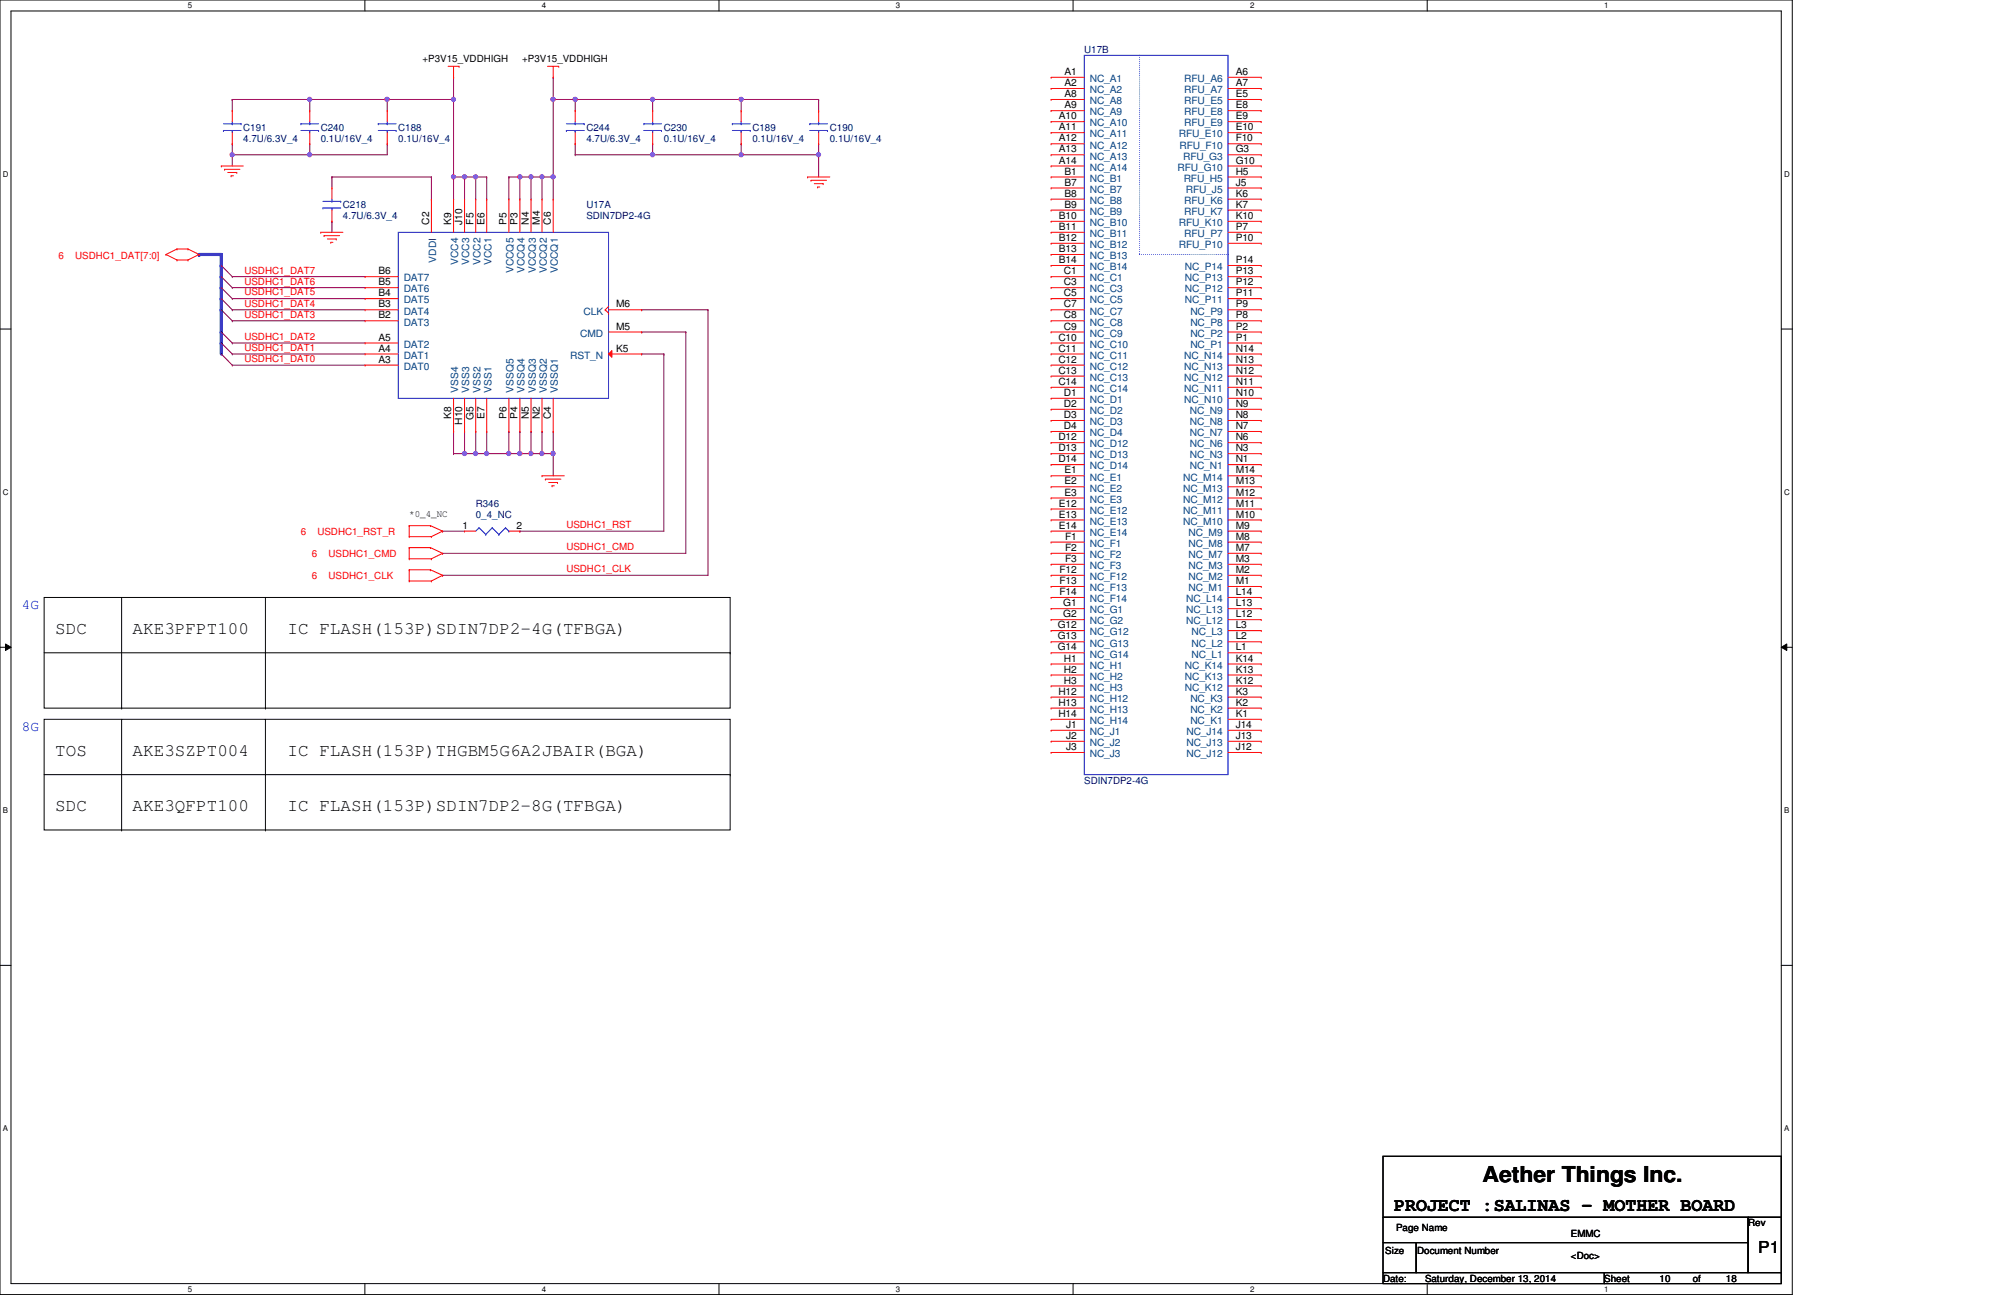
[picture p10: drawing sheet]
<svg xmlns="http://www.w3.org/2000/svg" width="432mm" height="279mm" viewBox="0 0 432 279" stroke-linecap="round" stroke-linejoin="round" font-family="sans-serif">
<path d="M0 0h386.8v279.3h-386.8zM2.4 2.4h382v274.5h-382z" fill="none" stroke="#000" stroke-width=".22"/>
<g fill="#fff">
<path d="M40.6 .3h.9v1.9h-.9z"/>
<path d="M40.6 277.2h.9v1.9h-.9z"/>
</g>
<path d="M78.7 0v2.4M78.7 276.9v2.4" fill="none" stroke="#000" stroke-width=".22"/>
<g fill="#fff">
<path d="M116.9 .3h1v1.9h-1z"/>
<path d="M116.9 277.2h1v1.9h-1z"/>
</g>
<path d="M155.2 0v2.4M155.2 276.9v2.4" fill="none" stroke="#000" stroke-width=".22"/>
<g fill="#fff">
<path d="M193.3 .3h1v1.9h-1z"/>
<path d="M193.3 277.2h1v1.9h-1z"/>
</g>
<path d="M231.6 0v2.4M231.6 276.9v2.4" fill="none" stroke="#000" stroke-width=".22"/>
<g fill="#fff">
<path d="M269.7 .3h1v1.9h-1z"/>
<path d="M269.7 277.2h1v1.9h-1z"/>
</g>
<path d="M308 0v2.4M308 276.9v2.4" fill="none" stroke="#000" stroke-width=".22"/>
<g fill="#fff">
<path d="M346.2 .3h.9v1.9h-.9z"/>
<path d="M346.2 277.2h.9v1.9h-.9z"/>
<path d="M.6 36.7h1.2v1.9h-1.2z"/>
<path d="M385 36.7h1.2v1.9h-1.2z"/>
<path d="M.6 105.3h1.2v1.9h-1.2z"/>
<path d="M385 105.3h1.2v1.9h-1.2z"/>
</g>
<path d="M0 71h2.4M384.4 71h2.4" fill="none" stroke="#000" stroke-width=".22"/>
<g fill="#fff">
<path d="M.6 173.9h1.1v2h-1.1z"/>
<path d="M385 173.9h1.1v2h-1.1z"/>
</g>
<path d="M0 139.7h2.4M1.2 138.9l1.2 .8-1.2 .6zM384.4 139.7l1.2-.8v1.4zM384.4 139.7h2.4" fill="none" stroke="#000" stroke-width=".22"/>
<path d="M1.2 138.9l1.2 .8-1.2 .6zM384.4 139.7l1.2-.8v1.4z" fill="#000"/>
<g fill="#fff">
<path d="M.6 242.6h1.1v1.9h-1.1z"/>
<path d="M385 242.6h1.1v1.9h-1.1z"/>
</g>
<g fill="none" stroke="#000" stroke-width=".22">
<path d="M9.5 128.9h148.1v23.9h-148.1zM26.2 128.9v23.9M57.3 128.9v23.9M9.5 155.2h148.1v23.9h-148.1zM9.5 140.8h148.1M26.2 152.8h.1M26.2 155.2v23.9M57.3 152.8h.1M57.3 155.2v23.9M157.6 140.8h.1M9.5 167.1h148.1M26.2 179.1h.1"/>
<path d="M57.3 179.1h.1M157.6 167.1h.1M0 208.3h2.4M384.4 208.3h2.4"/>
</g>
<path d="M97.9 38.2h.1M97.9 38.2v4.8M100.2 38.2h.1M100.2 38.2v4.8M102.7 38.2h.1M102.7 38.2v4.8M105 38.2h.1M105 38.2v4.8M109.8 38.2h.1M109.8 38.2v4.8M112.2 38.2h.1M112.2 38.2v4.8" fill="none" stroke="#800040" stroke-width=".22"/>
<circle cx="112.2" cy="38.2" r=".46" fill="#f0f"/>
<circle cx="112.2" cy="38.2" r=".46" fill="none" stroke="#f0f" stroke-width=".22"/>
<path d="M114.6 38.2h.1M114.6 38.2v4.8" fill="none" stroke="#800040" stroke-width=".22"/>
<circle cx="114.6" cy="38.2" r=".45" fill="#f0f"/>
<circle cx="114.6" cy="38.2" r=".45" fill="none" stroke="#f0f" stroke-width=".22"/>
<path d="M117 38.2h.1M117 38.2v4.8" fill="none" stroke="#800040" stroke-width=".22"/>
<circle cx="116.9" cy="38.2" r=".45" fill="#f0f"/>
<circle cx="116.9" cy="38.2" r=".45" fill="none" stroke="#f0f" stroke-width=".22"/>
<path d="M97.9 38.2h.1M97.9 38.2h2.3M119.4 38.2h.1M119.4 38.2v4.8" fill="none" stroke="#800040" stroke-width=".22"/>
<circle cx="100.2" cy="38.2" r=".46" fill="#f0f"/>
<circle cx="100.2" cy="38.2" r=".46" fill="none" stroke="#f0f" stroke-width=".22"/>
<circle cx="97.8" cy="38.2" r=".45" fill="#f0f"/>
<circle cx="97.8" cy="38.2" r=".45" fill="none" stroke="#f0f" stroke-width=".22"/>
<path d="M100.2 38.2h.1M100.2 38.2h2.5" fill="none" stroke="#800040" stroke-width=".22"/>
<circle cx="102.6" cy="38.2" r=".45" fill="#f0f"/>
<circle cx="102.6" cy="38.2" r=".45" fill="none" stroke="#f0f" stroke-width=".22"/>
<g fill="none" stroke="#800040" stroke-width=".22">
<path d="M97.9 16.7h.1M97.9 16.7v4.8M119.4 16.7h.1M119.4 16.7v4.8M102.7 38.2h.1M102.7 38.2h2.3M109.8 38.2h.1M109.8 38.2h9.6M112.2 38.2h.1M114.6 38.2h.1M117 38.2h.1M119.4 21.5h.1"/>
<path d="M119.4 21.5h4.7"/>
</g>
<circle cx="124.1" cy="21.4" r=".46" fill="#f0f"/>
<circle cx="124.1" cy="21.4" r=".46" fill="none" stroke="#f0f" stroke-width=".22"/>
<path d="M119.4 21.5h.1M119.4 21.5v16.7" fill="none" stroke="#800040" stroke-width=".22"/>
<circle cx="119.3" cy="38.2" r=".46" fill="#f0f"/>
<circle cx="119.3" cy="38.2" r=".46" fill="none" stroke="#f0f" stroke-width=".22"/>
<circle cx="119.3" cy="21.4" r=".46" fill="#f0f"/>
<circle cx="119.3" cy="21.4" r=".46" fill="none" stroke="#f0f" stroke-width=".22"/>
<path d="M140.8 21.5h.1M140.8 21.5h35.9M140.8 21.5v2.4M159.9 21.5h.1M159.9 21.5v2.4M176.7 21.5h.1M176.7 21.5v2.4" fill="none" stroke="#800040" stroke-width=".22"/>
<circle cx="159.9" cy="21.4" r=".46" fill="#f0f"/>
<circle cx="159.9" cy="21.4" r=".46" fill="none" stroke="#f0f" stroke-width=".22"/>
<circle cx="140.8" cy="21.4" r=".45" fill="#f0f"/>
<circle cx="140.8" cy="21.4" r=".45" fill="none" stroke="#f0f" stroke-width=".22"/>
<path d="M50.1 21.5h.1M50.1 21.5h16.7M124.1 21.5h.1M124.1 21.5v2.4M124.1 21.5h16.7" fill="none" stroke="#800040" stroke-width=".22"/>
<circle cx="66.8" cy="21.4" r=".45" fill="#f0f"/>
<circle cx="66.8" cy="21.4" r=".45" fill="none" stroke="#f0f" stroke-width=".22"/>
<path d="M97.9 21.5h.1M97.9 21.5v16.7" fill="none" stroke="#800040" stroke-width=".22"/>
<circle cx="97.8" cy="21.4" r=".45" fill="#f0f"/>
<circle cx="97.8" cy="21.4" r=".45" fill="none" stroke="#f0f" stroke-width=".22"/>
<path d="M50.1 21.5h.1M50.1 21.5v2.4M66.8 21.5h.1M66.8 21.5v2.4M66.8 21.5h16.8" fill="none" stroke="#800040" stroke-width=".22"/>
<circle cx="83.5" cy="21.4" r=".46" fill="#f0f"/>
<circle cx="83.5" cy="21.4" r=".46" fill="none" stroke="#f0f" stroke-width=".22"/>
<g fill="none" stroke="#800040" stroke-width=".22">
<path d="M50.1 31h.1M50.1 31v2.4M66.8 31h.1M66.8 31v2.4M83.6 21.5h.1M83.6 31h.1M83.6 21.5v2.4M83.6 31v2.4M83.6 21.5h14.3M124.1 31h.1M124.1 33.4h.1M124.1 31v2.4"/>
<path d="M140.8 31h.1M140.8 33.4h.1M140.8 31v2.4M159.9 31h.1M159.9 31v2.4h-35.8M176.7 31h.1M176.7 31v2.4"/>
</g>
<circle cx="159.9" cy="33.4" r=".46" fill="#f0f"/>
<circle cx="159.9" cy="33.4" r=".46" fill="none" stroke="#f0f" stroke-width=".22"/>
<circle cx="140.8" cy="33.4" r=".45" fill="#f0f"/>
<circle cx="140.8" cy="33.4" r=".45" fill="none" stroke="#f0f" stroke-width=".22"/>
<path d="M50.1 33.4h.1M50.1 33.4h16.7M159.9 33.4h.1M159.9 33.4h16.8" fill="none" stroke="#800040" stroke-width=".22"/>
<circle cx="66.8" cy="33.4" r=".45" fill="#f0f"/>
<circle cx="66.8" cy="33.4" r=".45" fill="none" stroke="#f0f" stroke-width=".22"/>
<circle cx="50.1" cy="33.4" r=".45" fill="#f0f"/>
<circle cx="50.1" cy="33.4" r=".45" fill="none" stroke="#f0f" stroke-width=".22"/>
<path d="M50.1 33.4h.1M50.1 33.4v2.4M66.8 33.4h.1M66.8 33.4h16.8M176.7 33.4h.1M176.7 33.4v4.8" fill="none" stroke="#800040" stroke-width=".22"/>
<circle cx="176.6" cy="33.4" r=".45" fill="#f0f"/>
<circle cx="176.6" cy="33.4" r=".45" fill="none" stroke="#f0f" stroke-width=".22"/>
<g fill="none" stroke="#800040" stroke-width=".22">
<path d="M71.6 38.2h.1M71.6 38.2h21.5M71.6 38.2v2.4M93.1 38.2h.1M93.1 38.2v4.8M71.6 47.8h.1M71.6 47.8v2.3M97.9 93.1h.1M97.9 93.1v4.8M100.2 93.1h.1M100.2 93.1v4.8M102.7 93.1h.1"/>
<path d="M102.7 93.1v4.8M105 93.1h.1M105 93.1v4.8M109.8 93.1h.1M109.8 93.1v4.8"/>
</g>
<circle cx="109.8" cy="97.8" r=".45" fill="#f0f"/>
<circle cx="109.8" cy="97.8" r=".45" fill="none" stroke="#f0f" stroke-width=".22"/>
<path d="M112.2 93.1h.1M112.2 93.1v4.8M114.6 93.1h.1M114.6 93.1v4.8M117 93.1h.1M117 93.1v4.8" fill="none" stroke="#800040" stroke-width=".22"/>
<circle cx="116.9" cy="97.8" r=".45" fill="#f0f"/>
<circle cx="116.9" cy="97.8" r=".45" fill="none" stroke="#f0f" stroke-width=".22"/>
<path d="M97.9 97.9h.1M97.9 97.9h2.3M119.4 93.1h.1M119.4 93.1v4.8" fill="none" stroke="#800040" stroke-width=".22"/>
<circle cx="100.2" cy="97.8" r=".46" fill="#f0f"/>
<circle cx="100.2" cy="97.8" r=".46" fill="none" stroke="#f0f" stroke-width=".22"/>
<path d="M100.2 97.9h.1M100.2 97.9h4.8M102.7 97.9h.1" fill="none" stroke="#800040" stroke-width=".22"/>
<circle cx="105" cy="97.8" r=".45" fill="#f0f"/>
<circle cx="105" cy="97.8" r=".45" fill="none" stroke="#f0f" stroke-width=".22"/>
<circle cx="102.6" cy="97.8" r=".45" fill="#f0f"/>
<circle cx="102.6" cy="97.8" r=".45" fill="none" stroke="#f0f" stroke-width=".22"/>
<path d="M105 97.9h.1M105 97.9h9.6M109.8 97.9h.1M112.2 97.9h.1" fill="none" stroke="#800040" stroke-width=".22"/>
<circle cx="114.6" cy="97.8" r=".45" fill="#f0f"/>
<circle cx="114.6" cy="97.8" r=".45" fill="none" stroke="#f0f" stroke-width=".22"/>
<circle cx="112.2" cy="97.8" r=".46" fill="#f0f"/>
<circle cx="112.2" cy="97.8" r=".46" fill="none" stroke="#f0f" stroke-width=".22"/>
<path d="M114.6 97.9h.1M114.6 97.9h4.8M117 97.9h.1M119.4 97.9h.1M119.4 97.9v4.8" fill="none" stroke="#800040" stroke-width=".22"/>
<circle cx="119.3" cy="97.8" r=".46" fill="#f0f"/>
<circle cx="119.3" cy="97.8" r=".46" fill="none" stroke="#f0f" stroke-width=".22"/>
<g fill="none" stroke="#800040" stroke-width=".22">
<path d="M50.1 59.7h.1M50.1 59.7h28.7M50.1 78.8h.1M50.1 76.4h.1M50.1 74h.1M50.1 69.2h.1M50.1 66.8h.1M50.1 64.4h.1M50.1 62.1h.1M50.1 78.8h28.7M50.1 76.4h28.7M50.1 74h28.7"/>
<path d="M50.1 69.2h28.7M50.1 66.8h28.7M50.1 64.4h28.7M50.1 62.1h28.7"/>
</g>
<path d="M47.8 54.9v2.4" fill="none" stroke="#00f" stroke-width=".68"/>
<circle cx="47.8" cy="54.9" r=".34" fill="#00f"/>
<path d="M47.8 57.3v2.4" fill="none" stroke="#00f" stroke-width=".68"/>
<circle cx="47.8" cy="57.3" r=".34" fill="#00f"/>
<path d="M47.8 59.7v2.4" fill="none" stroke="#00f" stroke-width=".68"/>
<circle cx="47.8" cy="59.7" r=".34" fill="#00f"/>
<path d="M47.8 62.1v2.3" fill="none" stroke="#00f" stroke-width=".68"/>
<circle cx="47.8" cy="62.1" r=".34" fill="#00f"/>
<path d="M47.8 64.4v2.4" fill="none" stroke="#00f" stroke-width=".68"/>
<circle cx="47.8" cy="64.4" r=".34" fill="#00f"/>
<path d="M47.8 66.8v4.8" fill="none" stroke="#00f" stroke-width=".68"/>
<circle cx="47.8" cy="66.8" r=".34" fill="#00f"/>
<path d="M47.8 71.6v2.4" fill="none" stroke="#00f" stroke-width=".68"/>
<circle cx="47.8" cy="71.6" r=".34" fill="#00f"/>
<path d="M47.8 74v2.4" fill="none" stroke="#00f" stroke-width=".68"/>
<circle cx="47.8" cy="74" r=".34" fill="#00f"/>
<path d="M43 54.9h4.8" fill="none" stroke="#00f" stroke-width=".68"/>
<circle cx="43" cy="54.9" r=".34" fill="#00f"/>
<g fill="none" stroke="#800040" stroke-width=".22">
<path d="M47.8 57.3h.1M47.8 59.7h.1M47.8 57.3l2.3 2.4M47.8 59.7l2.3 2.4M47.8 62.1h.1M47.8 64.4h.1M47.8 66.8h.1M47.8 71.6h.1M47.8 74h.1M47.8 76.4h.1M47.8 62.1l2.3 2.3M47.8 64.4l2.3 2.4"/>
<path d="M47.8 66.8l2.3 2.4M47.8 71.6l2.3 2.4M47.8 74l2.3 2.4M47.8 76.4l2.3 2.4M138.5 76.4h.1M138.5 71.6h.1M138.5 66.8h.1M138.5 76.4h4.8M138.5 71.6h9.5M138.5 66.8h14.3M143.3 76.4h.1M143.3 76.4v38.2h-31.1"/>
<path d="M148 71.6h.1M148 71.6v47.8h-52.5M152.8 66.8h.1M152.8 66.8v57.3h-57.3M95.5 119.4h.1M95.5 114.6h.1M95.5 114.6h4.7M112.2 114.6h.1M95.5 124.1h.1"/>
</g>
<g fill="none" stroke="#f00" stroke-width=".22">
<path d="M96.7 14.3h2.4M97.9 16.7h.1M97.9 14.3v2.4M99.1 14.3h.1M118.2 14.3h2.4M119.4 16.7h.1M119.4 14.3v2.4M120.6 14.3h.1M47.8 35.8h.1M47.8 35.8h4.7M48.5 36.5h.1M48.5 36.5h3.3"/>
<path d="M49.1 37.2h2M49.9 37.9h.1M49.9 37.9h.5M51.1 37.2h.1M83.6 23.9h.1M83.6 31h.1M83.6 23.9v2.3M83.6 28.6v2.4M159.9 23.9h.1M159.9 31h.1M159.9 23.9v2.3M159.9 28.6v2.4"/>
<path d="M174.3 38.2h.1M174.3 38.2h4.8M175 38.9h.1M175 38.9h3.4M175.7 39.6h1.9M176.7 23.9h.1M176.7 31h.1M176.7 23.9v2.3M176.7 28.6v2.4M177.6 39.6h.1M35.8 54.9h.1M35.8 54.9l2.4 1.2"/>
<path d="M38.2 53.7h.1M38.2 56.1h.1M38.2 56.1h2.4M38.2 53.7h2.4M38.2 53.7l-2.4 1.2M40.6 56.1h.1M40.6 53.7h.1M40.6 53.7l2.4 1.2M43 54.9h.1M43 54.9l-2.4 1.2M69.2 50.1h.1M69.2 50.1h4.8"/>
<path d="M69.9 50.8h.1M69.9 50.8h3.4M70.7 51.6h1.9M71.4 52.3h.1M71.4 52.3h.4M71.6 47.8h.1M71.6 40.6h.1M71.6 40.6v2.4M71.6 45.3v2.5M72.6 51.6h.1M78.8 59.7h.1M78.8 59.7h7.1"/>
<path d="M97.9 43h.1M97.9 43v7.1M100.2 43h.1M100.2 43v7.1M109.8 43h.1M109.8 43v7.1M112.2 43h.1M112.2 43v7.1M114.6 43h.1M114.6 43v7.1M117 43h.1M117 43v7.1"/>
<path d="M176.4 40.3h.1M176.4 40.3h.5M97.9 93.1h.1M97.9 85.9v7.2M100.2 93.1h.1M100.2 85.9v7.2M114.6 93.1h.1M114.6 85.9v7.2M117 93.1h.1M117 85.9v7.2M88.3 113.4h.1M88.3 115.8h.1"/>
<path d="M88.3 118.2h.1M88.3 113.4v2.4M88.3 118.2v2.4M88.3 113.4h4.6M88.3 115.8h4.8M88.3 118.2h4.6M92.9 113.4h.1M92.9 118.2h.1M92.9 113.4l2.6 1.2M92.9 118.2l2.6 1.2M93.1 115.8h.1M95.5 114.6h.1"/>
<path d="M95.5 119.4h.1M95.5 114.6l-2.4 1.2M95.5 119.4l-2.4 1.2M100.2 114.6h.1M100.2 114.6h2.5M109.8 114.6h2.4M112.2 114.6h.1M117 102.7h.1M117 102.7h4.8M117.7 103.4h.1M117.7 103.4h3.3M118.4 104.1h1.9"/>
<path d="M119.1 104.8h.1M119.1 104.8h.5M120.3 104.1h.1M88.3 122.9h.1M88.3 125.3h.1M88.3 120.6h.1M88.3 122.9h4.6M88.3 125.3h4.8M88.3 122.9v2.4M88.3 120.6h4.8M92.9 122.9h.1M92.9 122.9l2.6 1.2"/>
<path d="M93.1 125.3h.1M93.1 120.6h.1M95.5 124.1h.1M95.5 124.1l-2.4 1.2"/>
</g>
<path d="M298.4 249.5h86v13.1h-86zM298.4 268.1h7.2v6.5h-7.2zM298.4 274.6h47.8v2.3h-47.8zM298.4 262.6h78.8v5.5h-78.8zM305.6 268.1h71.6v6.5h-71.6zM346.2 274.6h38.2v2.3h-38.2zM377.2 262.6h7.2v12h-7.2z" fill="none" stroke="#000" stroke-width=".22"/>
<g fill="none" stroke="#00f" stroke-width=".22">
<path d="M81.6 26.7h.1M81.6 28.2h3.9M81.6 26.7h3.9M83.6 26.7h.1M83.6 28.2h.1M83.6 26.2v.5M83.6 28.2v.4M85.5 28.2h.1M158 26.7h.1M158 28.2h3.9M158 26.7h3.9M159.9 26.7h.1"/>
<path d="M159.9 28.2h.1M159.9 26.2v.5M159.9 28.2v.4M161.9 28.2h.1M174.8 26.7h.1M174.8 28.2h3.8M174.8 26.7h3.8M176.7 26.7h.1M176.7 28.2h.1M176.7 26.2v.5M176.7 28.2v.4M178.6 28.2h.1"/>
<path d="M69.7 44.9h.1M69.7 43.4h3.8M69.7 44.9h3.8M71.6 44.9h.1M71.6 43.4h.1M71.6 43v.4M71.6 44.9v.4M73.5 43.4h.1M85.9 50.1h45.4v35.8h-45.4zM103.4 113.9h.1M103.4 113.9l-.7 .7M103.4 113.9l1.4 1.4"/>
<path d="M104.8 115.3h.1M106.2 113.9h.1M106.2 113.9l-1.4 1.4M106.2 113.9l1.5 1.4M107.7 115.3h.1M109.1 113.9h.1M109.1 113.9l-1.4 1.4M109.1 113.9l.7 .7M109.8 114.6h.1"/>
</g>
<path d="M131.3 76.4l.7-.8v1.5z" fill="#f00"/>
<g fill="none" stroke="#f00" stroke-width=".22">
<path d="M226.8 16.7h.1M226.8 19.1h.1M226.8 16.7h7.2M226.8 19.1h7.2M265 16.7h7.2M265 19.1h7.2M272.2 16.7h.1M272.2 19.1h.1M50.1 31h.1M50.1 23.9h.1M50.1 23.9v2.3M50.1 28.6v2.4"/>
<path d="M66.8 23.9h.1M66.8 31h.1M66.8 23.9v2.3M66.8 28.6v2.4M124.1 31h.1M124.1 23.9h.1M124.1 23.9v2.3M124.1 28.6v2.4M140.8 23.9h.1M140.8 31h.1M140.8 23.9v2.3M140.8 28.6v2.4"/>
<path d="M226.8 21.5h.1M226.8 23.9h.1M226.8 26.2h.1M226.8 28.6h.1M226.8 31h.1M226.8 33.4h.1M226.8 35.8h.1M226.8 38.2h.1M226.8 21.5h7.2M226.8 23.9h7.2M226.8 26.2h7.2M226.8 28.6h7.2"/>
<path d="M226.8 31h7.2M226.8 33.4h7.2M226.8 35.8h7.2M226.8 38.2h7.2M265 21.5h7.2M265 23.9h7.2M265 26.2h7.2M265 28.6h7.2M265 31h7.2M265 33.4h7.2M265 35.8h7.2M265 38.2h7.2"/>
<path d="M272.2 21.5h.1M272.2 23.9h.1M272.2 26.2h.1M272.2 28.6h.1M272.2 31h.1M272.2 33.4h.1M272.2 35.8h.1M272.2 38.2h.1M93.1 43h.1M93.1 43v7.1M102.7 43h.1M102.7 43v7.1"/>
<path d="M105 43h.1M105 43v7.1M119.4 43h.1M119.4 43v7.1M226.8 40.6h.1M226.8 43h.1M226.8 45.3h.1M226.8 47.8h.1M226.8 50.1h.1M226.8 52.5h.1M226.8 54.9h.1M226.8 57.3h.1"/>
<path d="M226.8 59.7h.1M226.8 40.6h7.2M226.8 43h7.2M226.8 45.3h7.2M226.8 47.8h7.2M226.8 50.1h7.2M226.8 52.5h7.2M226.8 54.9h7.2M226.8 57.3h7.2M226.8 59.7h7.2M265 40.6h7.2M265 43h7.2"/>
<path d="M265 45.3h7.2M265 47.8h7.2M265 50.1h7.2M265 52.5h7.2M265 57.3h7.2M265 59.7h7.2M272.2 40.6h.1M272.2 43h.1M272.2 45.3h.1M272.2 47.8h.1M272.2 50.1h.1M272.2 52.5h.1"/>
<path d="M272.2 59.7h.1M272.2 57.3h.1M78.8 62.1h.1M78.8 78.8h.1M78.8 76.4h.1M78.8 74h.1M78.8 69.2h.1M78.8 66.8h.1M78.8 64.4h.1M78.8 76.4h7.1M78.8 62.1h7.1M78.8 66.8h7.1"/>
<path d="M78.8 78.8h7.1M78.8 74h7.1M78.8 69.2h7.1M78.8 64.4h7.1M130.6 66.8h.1M130.6 66.8l.7 .8M131.3 76.4l.7-.8v1.5zM131.3 67.6h.1M131.3 76.4h7.2M131.3 71.6h7.2M131.3 66.1l-.7 .7M131.3 66.8h7.2"/>
<path d="M138.5 76.4h.1M138.5 71.6h.1M138.5 66.8h.1M226.8 62.1h.1M226.8 64.4h.1M226.8 66.8h.1M226.8 69.2h.1M226.8 71.6h.1M226.8 74h.1M226.8 76.4h.1M226.8 78.8h.1M226.8 76.4h7.2"/>
<path d="M226.8 62.1h7.2M226.8 71.6h7.2M226.8 66.8h7.2M226.8 78.8h7.2M226.8 74h7.2M226.8 69.2h7.2M226.8 64.4h7.2M265 76.4h7.2M265 62.1h7.2M265 71.6h7.2M265 66.8h7.2M265 78.8h7.2"/>
<path d="M265 74h7.2M265 69.2h7.2M265 64.4h7.2M272.2 78.8h.1M272.2 76.4h.1M272.2 74h.1M272.2 71.6h.1M272.2 69.2h.1M272.2 66.8h.1M272.2 64.4h.1M272.2 62.1h.1M102.7 93.1h.1"/>
<path d="M102.7 85.9v7.2M105 93.1h.1M105 85.9v7.2M109.8 93.1h.1M109.8 85.9v7.2M112.2 93.1h.1M112.2 85.9v7.2M119.4 93.1h.1M119.4 85.9v7.2M226.8 81.2h.1M226.8 83.6h.1M226.8 85.9h.1"/>
<path d="M226.8 88.3h.1M226.8 90.7h.1M226.8 93.1h.1M226.8 95.5h.1M226.8 97.9h.1M226.8 81.2h7.2M226.8 83.6h7.2M226.8 85.9h7.2M226.8 88.3h7.2M226.8 90.7h7.2M226.8 93.1h7.2M226.8 95.5h7.2"/>
<path d="M226.8 97.9h7.2M265 81.2h7.2M265 83.6h7.2M265 85.9h7.2M265 88.3h7.2M265 90.7h7.2M265 93.1h7.2M265 95.5h7.2M265 97.9h7.2M272.2 97.9h.1M272.2 95.5h.1M272.2 93.1h.1"/>
<path d="M272.2 90.7h.1M272.2 88.3h.1M272.2 85.9h.1M272.2 83.6h.1M272.2 81.2h.1M226.8 100.2h.1M226.8 102.7h.1M226.8 105h.1M226.8 107.4h.1M226.8 109.8h.1M226.8 112.2h.1M226.8 114.6h.1"/>
<path d="M226.8 117h.1M226.8 119.4h.1M226.8 100.2h7.2M226.8 102.7h7.2M226.8 105h7.2M226.8 107.4h7.2M226.8 109.8h7.2M226.8 112.2h7.2M226.8 114.6h7.2M226.8 117h7.2M226.8 119.4h7.2M265 100.2h7.2"/>
<path d="M265 102.7h7.2M265 105h7.2M265 107.4h7.2M265 109.8h7.2M265 112.2h7.2M265 114.6h7.2M265 117h7.2M265 119.4h7.2M272.2 119.4h.1M272.2 117h.1M272.2 114.6h.1M272.2 112.2h.1"/>
<path d="M272.2 109.8h.1M272.2 107.4h.1M272.2 105h.1M272.2 102.7h.1M272.2 100.2h.1M226.8 121.8h.1M226.8 124.1h.1M226.8 126.5h.1M226.8 128.9h.1M226.8 131.3h.1M226.8 133.7h.1M226.8 136.1h.1"/>
<path d="M226.8 138.5h.1M226.8 121.8h7.2M226.8 124.1h7.2M226.8 126.5h7.2M226.8 128.9h7.2M226.8 131.3h7.2M226.8 133.7h7.2M226.8 136.1h7.2M226.8 138.5h7.2M265 121.8h7.2M265 124.1h7.2M265 126.5h7.2"/>
<path d="M265 128.9h7.2M265 131.3h7.2M265 133.7h7.2M265 136.1h7.2M265 138.5h7.2M272.2 138.5h.1M272.2 136.1h.1M272.2 133.7h.1M272.2 131.3h.1M272.2 128.9h.1M272.2 126.5h.1M272.2 124.1h.1"/>
<path d="M272.2 121.8h.1M226.8 140.8h.1M226.8 143.3h.1M226.8 145.6h.1M226.8 148h.1M226.8 150.4h.1M226.8 152.8h.1M226.8 155.2h.1M226.8 157.6h.1M226.8 159.9h.1M226.8 140.8h7.2M226.8 143.3h7.2"/>
<path d="M226.8 145.6h7.2M226.8 148h7.2M226.8 150.4h7.2M226.8 152.8h7.2M226.8 155.2h7.2M226.8 157.6h7.2M226.8 159.9h7.2M265 140.8h7.2M265 143.3h7.2M265 145.6h7.2M265 148h7.2M265 150.4h7.2"/>
<path d="M265 152.8h7.2M265 155.2h7.2M265 157.6h7.2M265 159.9h7.2M272.2 159.9h.1M272.2 157.6h.1M272.2 155.2h.1M272.2 152.8h.1M272.2 150.4h.1M272.2 148h.1M272.2 145.6h.1M272.2 143.3h.1"/>
<path d="M272.2 140.8h.1M226.8 162.3h.1M226.8 162.3h7.2M265 162.3h7.2M272.2 162.3h.1"/>
</g>
<g fill="none" stroke="#00f" stroke-width=".22">
<path d="M234 11.9h31v155.2h-31zM48.2 28.2h.1M48.2 28.2h3.8M48.2 26.7h3.8M50.1 28.2h.1M50.1 26.7h.1M50.1 26.2v.5M50.1 28.2v.4M52 26.7h.1M64.9 26.7h.1M64.9 28.2h3.8M64.9 26.7h3.8"/>
<path d="M66.8 26.7h.1M66.8 28.2h.1M66.8 26.2v.5M66.8 28.2v.4M68.7 28.2h.1M122.2 28.2h.1M122.2 28.2h3.9M122.2 26.7h3.9M124.1 28.2h.1M124.1 26.7h.1M124.1 26.2v.5M124.1 28.2v.4"/>
<path d="M126.1 26.7h.1M138.9 26.7h.1M138.9 28.2h3.8M138.9 26.7h3.8M140.8 26.7h.1M140.8 28.2h.1M140.8 26.2v.5M140.8 28.2v.4M142.7 28.2h.1"/>
</g>
<path d="M245.9 11.9v43M245.9 54.9h.1M245.9 54.9h19.1M265 54.9h.1" fill="none" stroke="#00f" stroke-width=".22" stroke-dasharray="0 .4"/>
<circle cx="112.2" cy="38.2" r=".46" fill="#f0f"/>
<circle cx="112.2" cy="38.2" r=".46" fill="none" stroke="#f0f" stroke-width=".22"/>
<circle cx="114.6" cy="38.2" r=".45" fill="#f0f"/>
<circle cx="114.6" cy="38.2" r=".45" fill="none" stroke="#f0f" stroke-width=".22"/>
<circle cx="116.9" cy="38.2" r=".45" fill="#f0f"/>
<circle cx="116.9" cy="38.2" r=".45" fill="none" stroke="#f0f" stroke-width=".22"/>
<circle cx="100.2" cy="38.2" r=".46" fill="#f0f"/>
<circle cx="100.2" cy="38.2" r=".46" fill="none" stroke="#f0f" stroke-width=".22"/>
<circle cx="97.8" cy="38.2" r=".45" fill="#f0f"/>
<circle cx="97.8" cy="38.2" r=".45" fill="none" stroke="#f0f" stroke-width=".22"/>
<circle cx="102.6" cy="38.2" r=".45" fill="#f0f"/>
<circle cx="102.6" cy="38.2" r=".45" fill="none" stroke="#f0f" stroke-width=".22"/>
<circle cx="124.1" cy="21.4" r=".46" fill="#f0f"/>
<circle cx="124.1" cy="21.4" r=".46" fill="none" stroke="#f0f" stroke-width=".22"/>
<circle cx="119.3" cy="38.2" r=".46" fill="#f0f"/>
<circle cx="119.3" cy="38.2" r=".46" fill="none" stroke="#f0f" stroke-width=".22"/>
<circle cx="119.3" cy="21.4" r=".46" fill="#f0f"/>
<circle cx="119.3" cy="21.4" r=".46" fill="none" stroke="#f0f" stroke-width=".22"/>
<circle cx="159.9" cy="21.4" r=".46" fill="#f0f"/>
<circle cx="159.9" cy="21.4" r=".46" fill="none" stroke="#f0f" stroke-width=".22"/>
<circle cx="140.8" cy="21.4" r=".45" fill="#f0f"/>
<circle cx="140.8" cy="21.4" r=".45" fill="none" stroke="#f0f" stroke-width=".22"/>
<circle cx="66.8" cy="21.4" r=".45" fill="#f0f"/>
<circle cx="66.8" cy="21.4" r=".45" fill="none" stroke="#f0f" stroke-width=".22"/>
<circle cx="97.8" cy="21.4" r=".45" fill="#f0f"/>
<circle cx="97.8" cy="21.4" r=".45" fill="none" stroke="#f0f" stroke-width=".22"/>
<circle cx="83.5" cy="21.4" r=".46" fill="#f0f"/>
<circle cx="83.5" cy="21.4" r=".46" fill="none" stroke="#f0f" stroke-width=".22"/>
<circle cx="159.9" cy="33.4" r=".46" fill="#f0f"/>
<circle cx="159.9" cy="33.4" r=".46" fill="none" stroke="#f0f" stroke-width=".22"/>
<circle cx="140.8" cy="33.4" r=".45" fill="#f0f"/>
<circle cx="140.8" cy="33.4" r=".45" fill="none" stroke="#f0f" stroke-width=".22"/>
<circle cx="66.8" cy="33.4" r=".45" fill="#f0f"/>
<circle cx="66.8" cy="33.4" r=".45" fill="none" stroke="#f0f" stroke-width=".22"/>
<circle cx="50.1" cy="33.4" r=".45" fill="#f0f"/>
<circle cx="50.1" cy="33.4" r=".45" fill="none" stroke="#f0f" stroke-width=".22"/>
<circle cx="176.6" cy="33.4" r=".45" fill="#f0f"/>
<circle cx="176.6" cy="33.4" r=".45" fill="none" stroke="#f0f" stroke-width=".22"/>
<circle cx="109.8" cy="97.8" r=".45" fill="#f0f"/>
<circle cx="109.8" cy="97.8" r=".45" fill="none" stroke="#f0f" stroke-width=".22"/>
<circle cx="116.9" cy="97.8" r=".45" fill="#f0f"/>
<circle cx="116.9" cy="97.8" r=".45" fill="none" stroke="#f0f" stroke-width=".22"/>
<circle cx="100.2" cy="97.8" r=".46" fill="#f0f"/>
<circle cx="100.2" cy="97.8" r=".46" fill="none" stroke="#f0f" stroke-width=".22"/>
<circle cx="105" cy="97.8" r=".45" fill="#f0f"/>
<circle cx="105" cy="97.8" r=".45" fill="none" stroke="#f0f" stroke-width=".22"/>
<circle cx="102.6" cy="97.8" r=".45" fill="#f0f"/>
<circle cx="102.6" cy="97.8" r=".45" fill="none" stroke="#f0f" stroke-width=".22"/>
<circle cx="114.6" cy="97.8" r=".45" fill="#f0f"/>
<circle cx="114.6" cy="97.8" r=".45" fill="none" stroke="#f0f" stroke-width=".22"/>
<circle cx="112.2" cy="97.8" r=".46" fill="#f0f"/>
<circle cx="112.2" cy="97.8" r=".46" fill="none" stroke="#f0f" stroke-width=".22"/>
<circle cx="119.3" cy="97.8" r=".46" fill="#f0f"/>
<circle cx="119.3" cy="97.8" r=".46" fill="none" stroke="#f0f" stroke-width=".22"/>
<text font-size="4.7" x="319.9" y="255.1">Aether Things Inc.</text>
<text font-size="4" x="300.8" y="261.2">PROJECT :SALINAS - MOTHER BOARD</text>
<g font-size="3.8">
<text x="11.9" y="136.8">SDC</text>
<text x="28.6" y="136.8">AKE3PFPT100</text>
<text x="62.1" y="136.8">IC FLASH(153P)SDIN7DP2-4G(TFBGA)</text>
<text x="11.9" y="163">TOS</text>
<text x="28.6" y="163">AKE3SZPT004</text>
<text x="62.1" y="163">IC FLASH(153P)THGBM5G6A2JBAIR(BGA)</text>
<text x="11.9" y="175">SDC</text>
<text x="28.6" y="175">AKE3QFPT100</text>
<text x="62.1" y="175">IC FLASH(153P)SDIN7DP2-8G(TFBGA)</text>
</g>
<text font-size="3.6" x="379.4" y="270.3">P1</text>
<g font-size="3.1" fill="#00f">
<text x="4.7" y="131.4">4G</text>
<text x="4.7" y="157.6">8G</text>
</g>
<g font-size="2.2">
<text x="229.7" y="16.2">A1</text>
<text x="266.7" y="16.2">A6</text>
<text x="229.7" y="18.6">A2</text>
<text x="229.7" y="21">A8</text>
<text x="229.7" y="23.4">A9</text>
<text x="266.7" y="18.6">A7</text>
<text x="266.7" y="21">E5</text>
<text x="266.7" y="23.4">E8</text>
<text x="228.5" y="25.7">A10</text>
<text x="228.5" y="28.1">A11</text>
<text x="266.7" y="25.7">E9</text>
<text x="266.7" y="28.1">E10</text>
<text x="228.5" y="30.5">A12</text>
<text x="228.5" y="32.9">A13</text>
<text x="228.5" y="35.3">A14</text>
<text x="266.7" y="30.5">F10</text>
<text x="266.7" y="32.9">G3</text>
<text x="266.7" y="35.3">G10</text>
<text x="229.7" y="37.7">B1</text>
<text x="229.7" y="40">B7</text>
<text x="266.7" y="37.7">H5</text>
<text x="266.7" y="40">J5</text>
<text x="228.5" y="47.2">B10</text>
<text x="229.7" y="42.5">B8</text>
<text x="229.7" y="44.8">B9</text>
<text x="266.7" y="42.5">K6</text>
<text x="266.7" y="44.8">K7</text>
<text x="266.7" y="47.2">K10</text>
<text x="92.6" y="48.5" transform="rotate(-90 92.6 48.5)">C2</text>
<text x="97.4" y="48.5" transform="rotate(-90 97.4 48.5)">K9</text>
<text x="99.7" y="48.5" transform="rotate(-90 99.7 48.5)">J10</text>
<text x="102.2" y="48.5" transform="rotate(-90 102.2 48.5)">F5</text>
<text x="104.5" y="48.5" transform="rotate(-90 104.5 48.5)">E6</text>
<text x="109.3" y="48.5" transform="rotate(-90 109.3 48.5)">P5</text>
<text x="111.7" y="48.5" transform="rotate(-90 111.7 48.5)">P3</text>
<text x="114.1" y="48.5" transform="rotate(-90 114.1 48.5)">N4</text>
<text x="116.5" y="48.5" transform="rotate(-90 116.5 48.5)">M4</text>
<text x="118.9" y="48.5" transform="rotate(-90 118.9 48.5)">C6</text>
<text x="228.5" y="49.6">B11</text>
<text x="228.5" y="52">B12</text>
<text x="266.7" y="49.6">P7</text>
<text x="266.7" y="52">P10</text>
<text x="81.7" y="59.2">B6</text>
<text x="228.5" y="54.4">B13</text>
<text x="228.5" y="56.8">B14</text>
<text x="229.6" y="59.2">C1</text>
<text x="266.7" y="59.2">P13</text>
<text x="266.7" y="56.8">P14</text>
<text x="81.7" y="61.6">B5</text>
<text x="81.7" y="63.9">B4</text>
<text x="229.6" y="61.6">C3</text>
<text x="229.6" y="63.9">C5</text>
<text x="266.7" y="63.9">P11</text>
<text x="266.7" y="61.6">P12</text>
<text x="81.7" y="68.7">B2</text>
<text x="81.7" y="66.3">B3</text>
<text x="133" y="71.1">M5</text>
<text x="133" y="66.3">M6</text>
<text x="229.6" y="66.3">C7</text>
<text x="229.6" y="68.7">C8</text>
<text x="229.6" y="71.1">C9</text>
<text x="266.7" y="71.1">P2</text>
<text x="266.7" y="68.7">P8</text>
<text x="266.7" y="66.3">P9</text>
<text x="81.7" y="75.9">A4</text>
<text x="81.7" y="73.5">A5</text>
<text x="133" y="75.9">K5</text>
<text x="228.4" y="73.5">C10</text>
<text x="228.4" y="75.9">C11</text>
<text x="266.7" y="75.9">N14</text>
<text x="266.7" y="73.5">P1</text>
<text x="81.7" y="78.3">A3</text>
<text x="228.4" y="78.3">C12</text>
<text x="228.4" y="80.6">C13</text>
<text x="228.4" y="83.1">C14</text>
<text x="266.7" y="83.1">N11</text>
<text x="266.7" y="80.6">N12</text>
<text x="266.7" y="78.3">N13</text>
<text x="229.6" y="85.4">D1</text>
<text x="229.6" y="87.8">D2</text>
<text x="266.7" y="87.8">N9</text>
<text x="266.7" y="85.4">N10</text>
<text x="97.4" y="90.3" transform="rotate(-90 97.4 90.3)">K8</text>
<text x="99.7" y="91.7" transform="rotate(-90 99.7 91.7)">H10</text>
<text x="102.2" y="90.6" transform="rotate(-90 102.2 90.6)">G5</text>
<text x="104.5" y="90.3" transform="rotate(-90 104.5 90.3)">E7</text>
<text x="109.3" y="90.3" transform="rotate(-90 109.3 90.3)">P6</text>
<text x="111.7" y="90.3" transform="rotate(-90 111.7 90.3)">P4</text>
<text x="114.1" y="90.4" transform="rotate(-90 114.1 90.4)">N5</text>
<text x="116.5" y="90.4" transform="rotate(-90 116.5 90.4)">N2</text>
<text x="118.9" y="90.4" transform="rotate(-90 118.9 90.4)">C4</text>
<text x="228.4" y="95">D12</text>
<text x="229.6" y="90.2">D3</text>
<text x="229.6" y="92.6">D4</text>
<text x="266.7" y="95">N6</text>
<text x="266.7" y="92.6">N7</text>
<text x="266.7" y="90.2">N8</text>
<text x="228.4" y="97.4">D13</text>
<text x="228.4" y="99.7">D14</text>
<text x="266.7" y="99.7">N1</text>
<text x="266.7" y="97.4">N3</text>
<text x="229.7" y="102.2">E1</text>
<text x="229.7" y="104.5">E2</text>
<text x="229.7" y="106.9">E3</text>
<text x="266.7" y="106.9">M12</text>
<text x="266.7" y="104.5">M13</text>
<text x="266.7" y="102.2">M14</text>
<text x="228.5" y="109.3">E12</text>
<text x="228.5" y="111.7">E13</text>
<text x="266.7" y="111.7">M10</text>
<text x="266.7" y="109.3">M11</text>
<text x="99.8" y="114.1">1</text>
<text x="111.5" y="114.1">2</text>
<text x="228.5" y="114.1">E14</text>
<text x="229.8" y="116.5">F1</text>
<text x="229.8" y="118.9">F2</text>
<text x="266.7" y="118.9">M7</text>
<text x="266.7" y="116.5">M8</text>
<text x="266.7" y="114.1">M9</text>
<text x="228.6" y="123.6">F12</text>
<text x="229.8" y="121.2">F3</text>
<text x="266.7" y="123.6">M2</text>
<text x="266.7" y="121.2">M3</text>
<text x="228.6" y="126">F13</text>
<text x="228.6" y="128.4">F14</text>
<text x="229.4" y="130.8">G1</text>
<text x="266.7" y="130.8">L13</text>
<text x="266.7" y="128.4">L14</text>
<text x="266.7" y="126">M1</text>
<text x="228.3" y="135.6">G12</text>
<text x="228.3" y="138">G13</text>
<text x="229.4" y="133.2">G2</text>
<text x="266.7" y="138">L2</text>
<text x="266.7" y="135.6">L3</text>
<text x="266.7" y="133.2">L12</text>
<text x="228.3" y="140.3">G14</text>
<text x="229.6" y="142.7">H1</text>
<text x="266.7" y="142.7">K14</text>
<text x="266.7" y="140.3">L1</text>
<text x="228.4" y="149.9">H12</text>
<text x="229.6" y="145.1">H2</text>
<text x="229.6" y="147.5">H3</text>
<text x="266.7" y="149.9">K3</text>
<text x="266.7" y="147.5">K12</text>
<text x="266.7" y="145.1">K13</text>
<text x="228.4" y="152.3">H13</text>
<text x="228.4" y="154.7">H14</text>
<text x="266.7" y="154.7">K1</text>
<text x="266.7" y="152.3">K2</text>
<text x="230" y="157.1">J1</text>
<text x="230" y="159.4">J2</text>
<text x="230" y="161.8">J3</text>
<text x="266.7" y="161.8">J12</text>
<text x="266.7" y="159.4">J13</text>
<text x="266.7" y="157.1">J14</text>
</g>
<g font-size="2.2" fill="#004080">
<text x="235.2" y="17.7">NC_A1</text>
<text x="255.6" y="17.7">RFU_A6</text>
<text x="235.2" y="20.1">NC_A2</text>
<text x="235.2" y="22.5">NC_A8</text>
<text x="255.6" y="20.1">RFU_A7</text>
<text x="255.6" y="22.5">RFU_E5</text>
<text x="235.2" y="24.9">NC_A9</text>
<text x="235.2" y="27.3">NC_A10</text>
<text x="235.2" y="29.6">NC_A11</text>
<text x="254.4" y="29.6">RFU_E10</text>
<text x="255.6" y="24.9">RFU_E8</text>
<text x="255.6" y="27.3">RFU_E9</text>
<text x="235.2" y="32">NC_A12</text>
<text x="235.2" y="34.4">NC_A13</text>
<text x="254.5" y="32">RFU_F10</text>
<text x="255.3" y="34.4">RFU_G3</text>
<text x="235.2" y="36.8">NC_A14</text>
<text x="235.2" y="39.2">NC_B1</text>
<text x="235.2" y="41.6">NC_B7</text>
<text x="254.1" y="36.8">RFU_G10</text>
<text x="255.4" y="39.2">RFU_H5</text>
<text x="255.9" y="41.6">RFU_J5</text>
<text x="235.2" y="44">NC_B8</text>
<text x="235.2" y="46.4">NC_B9</text>
<text x="255.6" y="44">RFU_K6</text>
<text x="255.6" y="46.4">RFU_K7</text>
<text x="235.2" y="48.8">NC_B10</text>
<text x="235.2" y="51.1">NC_B11</text>
<text x="235.2" y="53.5">NC_B12</text>
<text x="254.4" y="48.8">RFU_K10</text>
<text x="254.4" y="53.5">RFU_P10</text>
<text x="255.6" y="51.1">RFU_P7</text>
<text x="94.1" y="56.6" transform="rotate(-90 94.1 56.6)">VDDI</text>
<text x="98.9" y="57.2" transform="rotate(-90 98.9 57.2)">VCC4</text>
<text x="101.3" y="57.2" transform="rotate(-90 101.3 57.2)">VCC3</text>
<text x="103.7" y="57.2" transform="rotate(-90 103.7 57.2)">VCC2</text>
<text x="106" y="57.2" transform="rotate(-90 106 57.2)">VCC1</text>
<text x="110.8" y="59" transform="rotate(-90 110.8 59)">VCCQ5</text>
<text x="113.2" y="59" transform="rotate(-90 113.2 59)">VCCQ4</text>
<text x="115.6" y="59" transform="rotate(-90 115.6 59)">VCCQ3</text>
<text x="118" y="59" transform="rotate(-90 118 59)">VCCQ2</text>
<text x="120.4" y="59" transform="rotate(-90 120.4 59)">VCCQ1</text>
<text x="235.2" y="55.9">NC_B13</text>
<text x="235.2" y="58.3">NC_B14</text>
<text x="255.7" y="58.3">NC_P14</text>
<text x="87.1" y="60.7">DAT7</text>
<text x="87.1" y="63.1">DAT6</text>
<text x="87.1" y="65.4">DAT5</text>
<text x="235.2" y="60.7">NC_C1</text>
<text x="235.2" y="63.1">NC_C3</text>
<text x="235.2" y="65.4">NC_C5</text>
<text x="255.7" y="65.4">NC_P11</text>
<text x="255.7" y="63.1">NC_P12</text>
<text x="255.7" y="60.7">NC_P13</text>
<text x="87.1" y="70.2">DAT3</text>
<text x="87.1" y="67.9">DAT4</text>
<text x="125.9" y="67.9">CLK</text>
<text x="235.2" y="67.9">NC_C7</text>
<text x="235.2" y="70.2">NC_C8</text>
<text x="256.9" y="70.2">NC_P8</text>
<text x="256.9" y="67.9">NC_P9</text>
<text x="87.1" y="77.4">DAT1</text>
<text x="87.1" y="75">DAT2</text>
<text x="123.1" y="77.4">RST_N</text>
<text x="125.2" y="72.6">CMD</text>
<text x="235.2" y="72.6">NC_C9</text>
<text x="235.2" y="75">NC_C10</text>
<text x="235.2" y="77.4">NC_C11</text>
<text x="255.6" y="77.4">NC_N14</text>
<text x="256.9" y="75">NC_P1</text>
<text x="256.9" y="72.6">NC_P2</text>
<text x="87.1" y="79.8">DAT0</text>
<text x="235.2" y="79.8">NC_C12</text>
<text x="235.2" y="82.2">NC_C13</text>
<text x="255.6" y="82.2">NC_N12</text>
<text x="255.6" y="79.8">NC_N13</text>
<text x="98.9" y="84.8" transform="rotate(-90 98.9 84.8)">VSS4</text>
<text x="101.3" y="84.8" transform="rotate(-90 101.3 84.8)">VSS3</text>
<text x="103.7" y="84.8" transform="rotate(-90 103.7 84.8)">VSS2</text>
<text x="106" y="84.8" transform="rotate(-90 106 84.8)">VSS1</text>
<text x="110.8" y="84.8" transform="rotate(-90 110.8 84.8)">VSSQ5</text>
<text x="113.2" y="84.8" transform="rotate(-90 113.2 84.8)">VSSQ4</text>
<text x="115.6" y="84.8" transform="rotate(-90 115.6 84.8)">VSSQ3</text>
<text x="118" y="84.8" transform="rotate(-90 118 84.8)">VSSQ2</text>
<text x="120.4" y="84.8" transform="rotate(-90 120.4 84.8)">VSSQ1</text>
<text x="235.2" y="84.6">NC_C14</text>
<text x="235.2" y="87">NC_D1</text>
<text x="235.2" y="89.3">NC_D2</text>
<text x="255.6" y="87">NC_N10</text>
<text x="255.6" y="84.6">NC_N11</text>
<text x="256.8" y="89.3">NC_N9</text>
<text x="235.2" y="91.7">NC_D3</text>
<text x="235.2" y="94.1">NC_D4</text>
<text x="256.8" y="94.1">NC_N7</text>
<text x="256.8" y="91.7">NC_N8</text>
<text x="235.2" y="96.5">NC_D12</text>
<text x="235.2" y="98.9">NC_D13</text>
<text x="235.2" y="101.3">NC_D14</text>
<text x="256.8" y="101.3">NC_N1</text>
<text x="256.8" y="98.9">NC_N3</text>
<text x="256.8" y="96.5">NC_N6</text>
<text x="235.2" y="103.7">NC_E1</text>
<text x="235.2" y="106">NC_E2</text>
<text x="255.3" y="106">NC_M13</text>
<text x="255.3" y="103.7">NC_M14</text>
<text x="235.2" y="108.5">NC_E3</text>
<text x="235.2" y="110.8">NC_E12</text>
<text x="235.2" y="113.2">NC_E13</text>
<text x="255.3" y="113.2">NC_M10</text>
<text x="255.3" y="110.8">NC_M11</text>
<text x="255.3" y="108.5">NC_M12</text>
<text x="235.2" y="115.6">NC_E14</text>
<text x="235.2" y="118">NC_F1</text>
<text x="256.5" y="118">NC_M8</text>
<text x="256.5" y="115.6">NC_M9</text>
<text x="235.2" y="120.4">NC_F2</text>
<text x="235.2" y="122.8">NC_F3</text>
<text x="235.2" y="125.1">NC_F12</text>
<text x="256.5" y="125.1">NC_M2</text>
<text x="256.5" y="122.8">NC_M3</text>
<text x="256.5" y="120.4">NC_M7</text>
<text x="235.2" y="127.6">NC_F13</text>
<text x="235.2" y="129.9">NC_F14</text>
<text x="255.9" y="129.9">NC_L14</text>
<text x="256.5" y="127.6">NC_M1</text>
<text x="235.2" y="132.3">NC_G1</text>
<text x="235.2" y="134.7">NC_G2</text>
<text x="235.2" y="137.1">NC_G12</text>
<text x="255.9" y="134.7">NC_L12</text>
<text x="255.9" y="132.3">NC_L13</text>
<text x="257.1" y="137.1">NC_L3</text>
<text x="235.2" y="139.5">NC_G13</text>
<text x="235.2" y="141.9">NC_G14</text>
<text x="257.1" y="141.9">NC_L1</text>
<text x="257.1" y="139.5">NC_L2</text>
<text x="235.2" y="144.3">NC_H1</text>
<text x="235.2" y="146.6">NC_H2</text>
<text x="235.2" y="149">NC_H3</text>
<text x="255.7" y="149">NC_K12</text>
<text x="255.7" y="146.6">NC_K13</text>
<text x="255.7" y="144.3">NC_K14</text>
<text x="235.2" y="151.4">NC_H12</text>
<text x="235.2" y="153.8">NC_H13</text>
<text x="256.9" y="153.8">NC_K2</text>
<text x="256.9" y="151.4">NC_K3</text>
<text x="235.2" y="156.2">NC_H14</text>
<text x="235.2" y="158.6">NC_J1</text>
<text x="235.2" y="161">NC_J2</text>
<text x="256" y="161">NC_J13</text>
<text x="256" y="158.6">NC_J14</text>
<text x="256.9" y="156.2">NC_K1</text>
<text x="235.2" y="163.4">NC_J3</text>
<text x="256" y="163.4">NC_J12</text>
</g>
<g font-size="2.1" fill="#000080">
<text x="234" y="11.5">U17B</text>
<text x="52.5" y="28.2">C191</text>
<text x="69.2" y="28.2">C240</text>
<text x="85.9" y="28.2">C188</text>
<text x="126.5" y="28.2">C244</text>
<text x="143.3" y="28.2">C230</text>
<text x="162.3" y="28.2">C189</text>
<text x="179.1" y="28.2">C190</text>
<text x="52.5" y="30.6">4.7U/6.3V_4</text>
<text x="69.2" y="30.6">0.1U/16V_4</text>
<text x="85.9" y="30.6">0.1U/16V_4</text>
<text x="126.5" y="30.6">4.7U/6.3V_4</text>
<text x="143.3" y="30.6">0.1U/16V_4</text>
<text x="162.3" y="30.6">0.1U/16V_4</text>
<text x="179.1" y="30.6">0.1U/16V_4</text>
<text x="74" y="44.9">C218</text>
<text x="74" y="47.3">4.7U/6.3V_4</text>
<text x="126.5" y="44.9">U17A</text>
<text x="126.5" y="47.3">SDIN7DP2-4G</text>
<text x="102.7" y="109.4">R346</text>
<text x="102.7" y="111.8">0_4_NC</text>
<text x="234" y="169.1">SDIN7DP2-4G</text>
</g>
<g font-size="2.1">
<text x="91.2" y="13.4">+P3V15_VDDHIGH</text>
<text x="112.7" y="13.4">+P3V15_VDDHIGH</text>
<text x="88.3" y="111.5">*0_4_NC</text>
<text x="301.3" y="265.5">Page Name</text>
<text x="339" y="267">EMMC</text>
<text x="377.2" y="264.6">Rev</text>
<text x="298.9" y="270.6">Size</text>
<text x="305.8" y="270.6">Document Number</text>
<text x="339" y="271.7">&lt;Doc&gt;</text>
<text x="298.4" y="276.5">Date:</text>
<text x="307.5" y="276.5">Saturday, December 13, 2014</text>
<text x="346.2" y="276.5">Sheet</text>
<text x="358.1" y="276.5">10</text>
<text x="365.3" y="276.5">of</text>
<text x="372.4" y="276.5">18</text>
</g>
<g font-size="2.1" fill="#f00">
<text x="12.7" y="55.9">6</text>
<text x="16.2" y="55.9">USDHC1_DAT[7:0]</text>
<text x="52.7" y="59">USDHC1_DAT7</text>
<text x="52.7" y="63.8">USDHC1_DAT5</text>
<text x="52.7" y="61.4">USDHC1_DAT6</text>
<text x="52.7" y="68.5">USDHC1_DAT3</text>
<text x="52.7" y="66.2">USDHC1_DAT4</text>
<text x="52.7" y="75.7">USDHC1_DAT1</text>
<text x="52.7" y="73.3">USDHC1_DAT2</text>
<text x="52.7" y="78.1">USDHC1_DAT0</text>
<text x="122.2" y="113.9">USDHC1_RST</text>
<text x="64.9" y="115.4">6</text>
<text x="68.5" y="115.4">USDHC1_RST_R</text>
<text x="122.2" y="118.7">USDHC1_CMD</text>
<text x="67.3" y="124.9">6</text>
<text x="67.3" y="120.1">6</text>
<text x="70.9" y="124.9">USDHC1_CLK</text>
<text x="70.9" y="120.1">USDHC1_CMD</text>
<text x="122.2" y="123.4">USDHC1_CLK</text>
</g>
<g font-size="1.7">
<text x="40.6" y="1.8">5</text>
<text x="116.9" y="1.8">4</text>
<text x="193.3" y="1.8">3</text>
<text x="269.7" y="1.8">2</text>
<text x="346.2" y="1.8">1</text>
<text x=".6" y="38.2">D</text>
<text x="385" y="38.2">D</text>
<text x=".6" y="106.8">C</text>
<text x="385" y="106.8">C</text>
<text x=".6" y="175.5">B</text>
<text x="385" y="175.5">B</text>
<text x=".6" y="244.1">A</text>
<text x="385" y="244.1">A</text>
<text x="40.6" y="278.7">5</text>
<text x="116.9" y="278.7">4</text>
<text x="193.3" y="278.7">3</text>
<text x="269.7" y="278.7">2</text>
<text x="346.2" y="278.7">1</text>
</g>
</svg>
